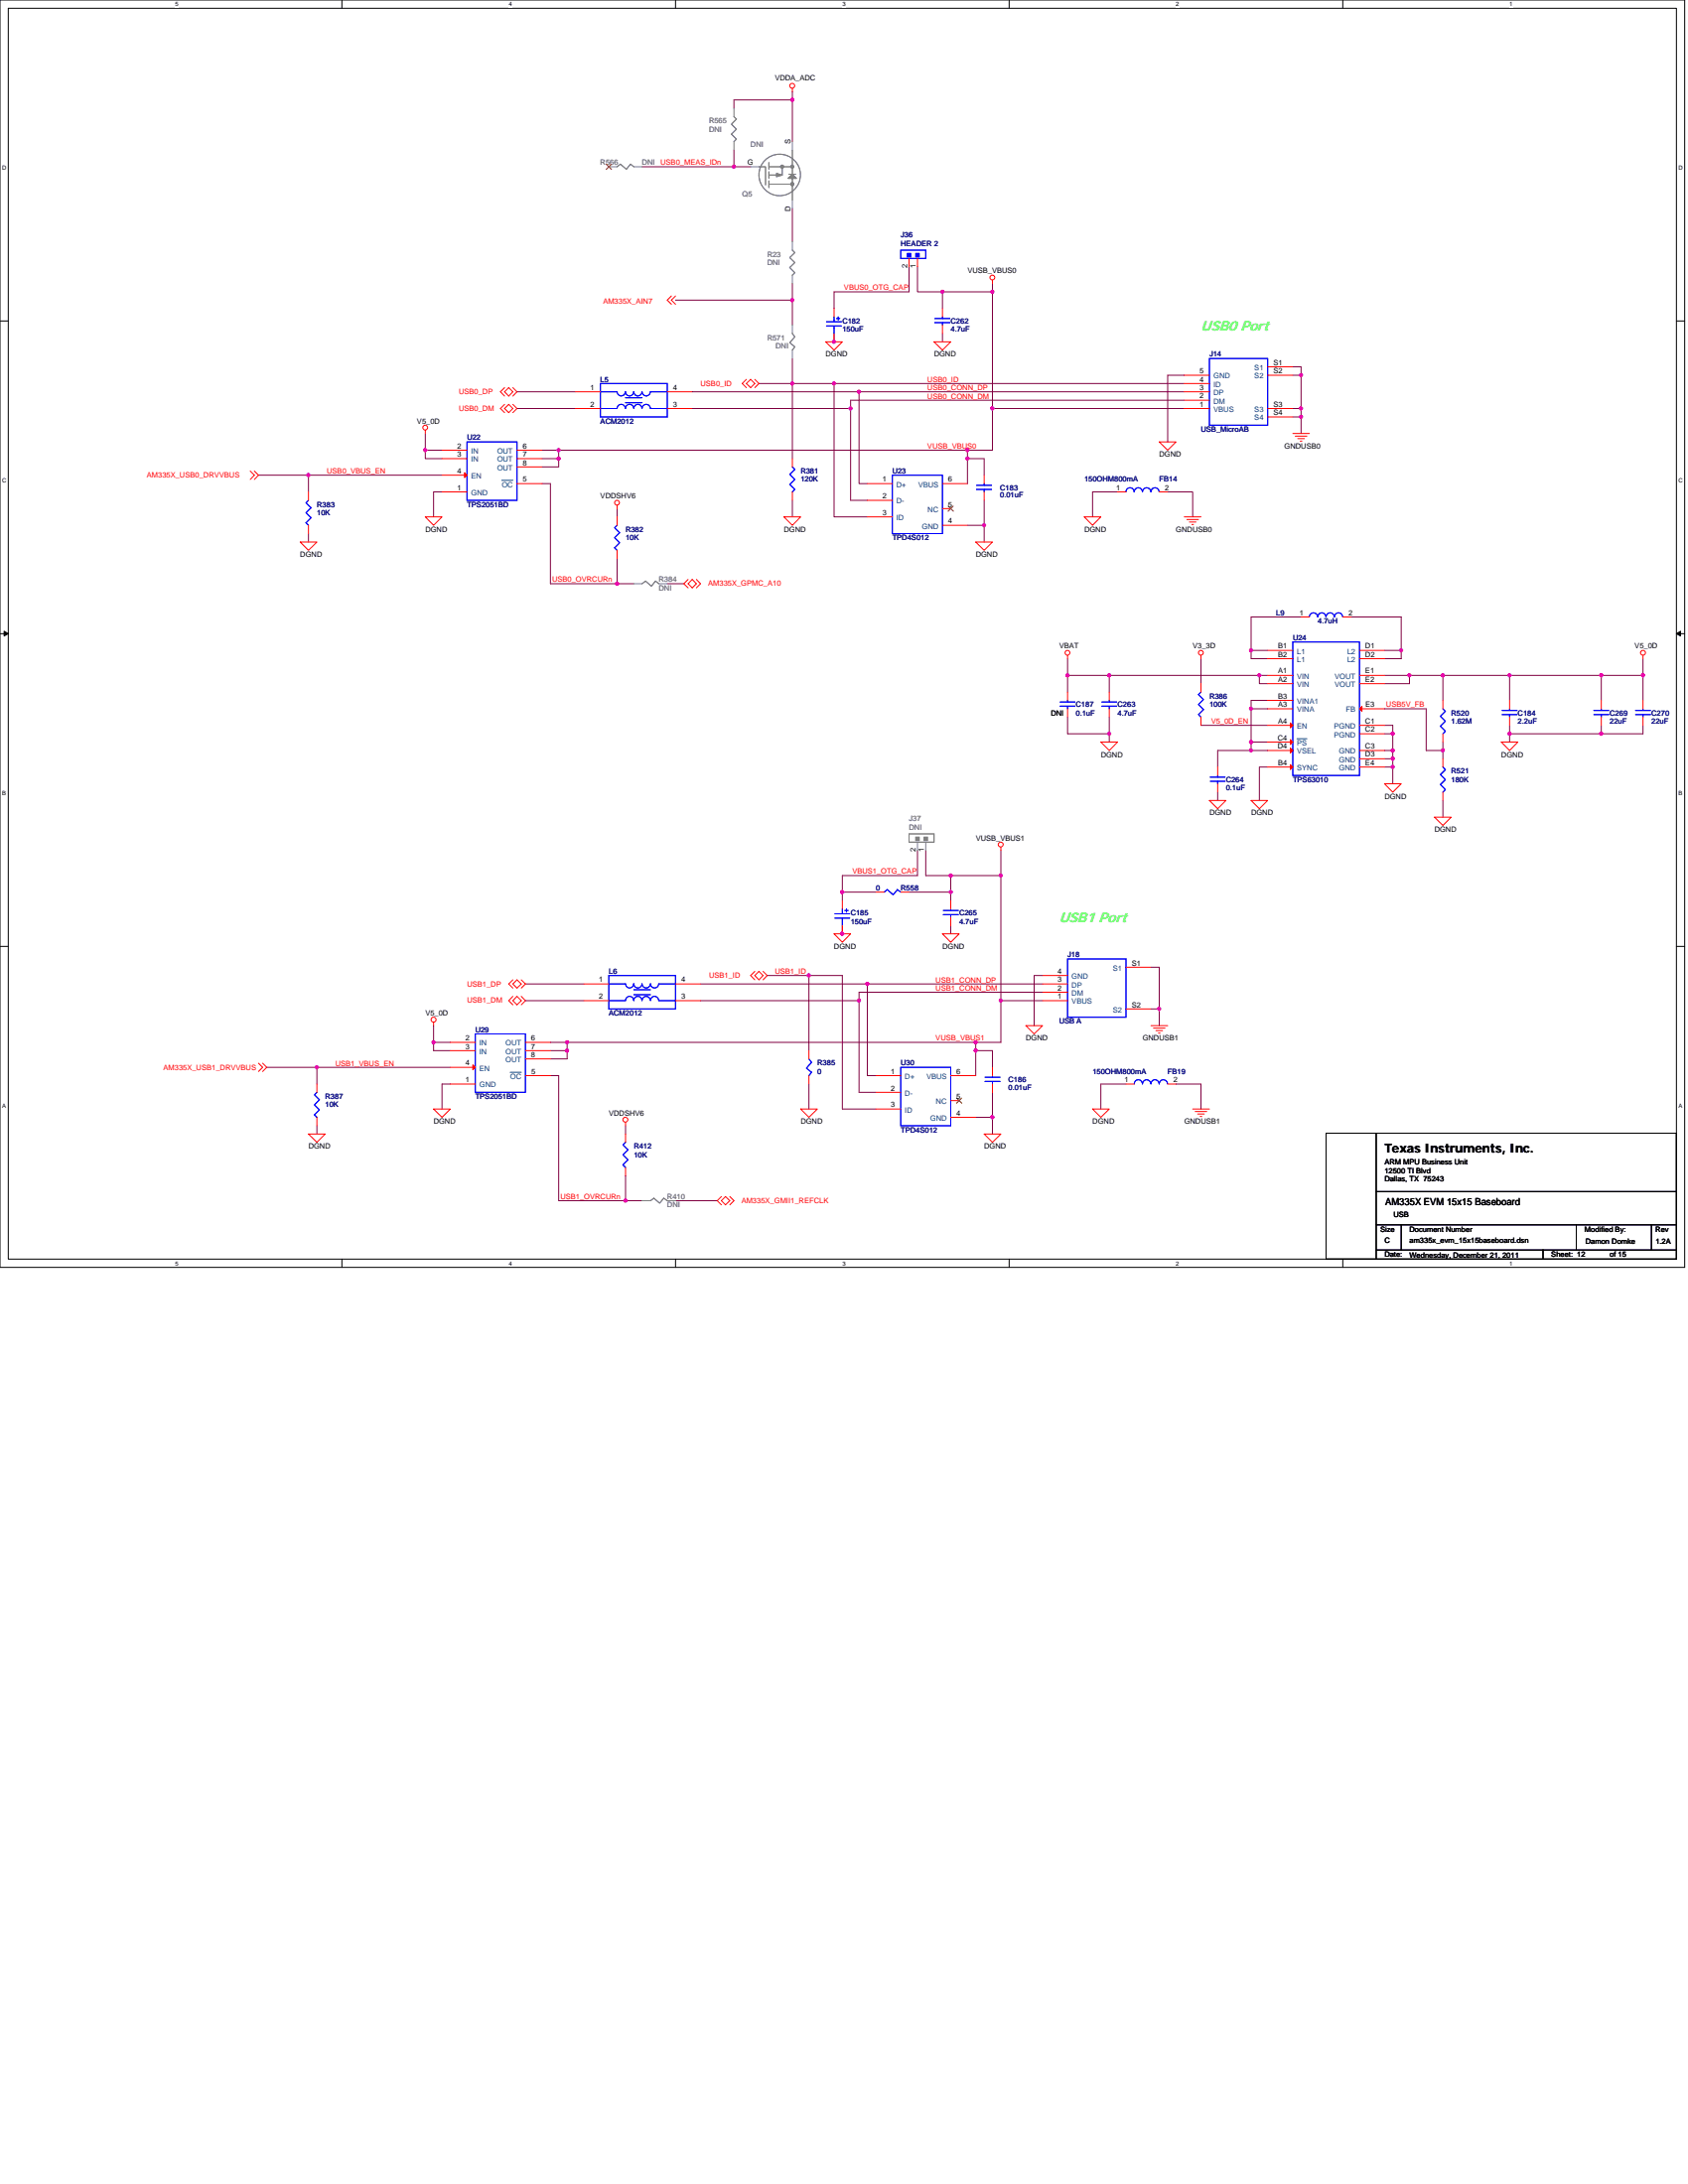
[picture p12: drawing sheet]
<svg xmlns="http://www.w3.org/2000/svg" width="216mm" height="279mm" viewBox="0 0 216 279" stroke-linecap="round" stroke-linejoin="round" font-family="sans-serif">
<path d="M0 0h215.5v162.1h-215.5zM1.1 1.1h213.3v160h-213.3z" fill="none" stroke="#000" stroke-width=".13"/>
<g fill="#fff">
<path d="M22.4 .1h.4v.9h-.4z"/>
<path d="M22.4 161.2h.4v.8h-.4z"/>
</g>
<path d="M43.7 0v1.1M43.7 161.1v1" fill="none" stroke="#000" stroke-width=".13"/>
<g fill="#fff">
<path d="M65.1 .1h.4v.9h-.4z"/>
<path d="M65.1 161.2h.4v.8h-.4z"/>
</g>
<path d="M86.4 0v1.1M86.4 161.1v1" fill="none" stroke="#000" stroke-width=".13"/>
<g fill="#fff">
<path d="M107.7 .1h.4v.9h-.4z"/>
<path d="M107.7 161.2h.4v.8h-.4z"/>
</g>
<path d="M129.1 0v1.1M129.1 161.1v1" fill="none" stroke="#000" stroke-width=".13"/>
<g fill="#fff">
<path d="M150.4 .1h.4v.9h-.4z"/>
<path d="M150.4 161.2h.4v.8h-.4z"/>
</g>
<path d="M171.7 0v1.1M171.7 161.1v1" fill="none" stroke="#000" stroke-width=".13"/>
<g fill="#fff">
<path d="M193.1 .1h.4v.9h-.4z"/>
<path d="M193.1 161.2h.4v.8h-.4z"/>
<path d="M.3 21.1h.5v.8h-.5z"/>
<path d="M214.7 21.1h.5v.8h-.5z"/>
<path d="M.3 61.1h.5v.8h-.5z"/>
<path d="M214.7 61.1h.5v.8h-.5z"/>
</g>
<path d="M0 41.1h1.1M214.4 41.1h1.1" fill="none" stroke="#000" stroke-width=".13"/>
<g fill="#fff">
<path d="M.3 101.1h.5v.8h-.5z"/>
<path d="M214.7 101.1h.5v.8h-.5z"/>
</g>
<path d="M0 81.1h1.1M214.4 81.1h1.1" fill="none" stroke="#000" stroke-width=".13"/>
<path d="M.5 80.8l.6 .3-.6 .3zM214.4 81.1l.5-.3v.6z" fill="#000" stroke="#000" stroke-width=".13"/>
<g fill="#fff">
<path d="M.3 141.1h.5v.8h-.5z"/>
<path d="M214.7 141.1h.5v.8h-.5z"/>
</g>
<path d="M0 121.1h1.1M214.4 121.1h1.1M169.6 145h44.8v16.1h-44.8zM176 145v16M176 156.7h38.4M176 159.9h38.4M176 152.4h38.4M179.2 156.7v3.2M197.4 159.9v1.1M201.6 156.7v3.2M211.2 156.7v3.2" fill="none" stroke="#000" stroke-width=".13"/>
<g fill="none" stroke="#800040" stroke-width=".13">
<path d="M93.9 19.2v2.1M101.3 12.8v5.3M101.3 12.8h-7.4v1.1M101.3 11.7v1.1M82.1 21.3h11.8M86.4 38.4h14.9M93.9 21.3h2.1M101.3 36.3v2.1M101.3 26.7v4.2M101.3 38.4v3.2M116.3 34.1v3.2h-9.6v2.2M117.3 34.1v3.2h3.2v2.2"/>
<path d="M120.5 37.3h6.4M126.9 37.3v15h24.6M126.9 36.3v1M54.4 57.6h2.1M54.4 57.6v1.1h2.1M54.4 55.5v2.1M66.1 50.1h7.5M66.1 52.3h7.5M69.3 58.7h2.2M69.3 57.6h2.2M71.5 58.7v1h-2.2M71.5 57.6v1.1"/>
<path d="M71.5 57.6h52.2v1.1M88.5 50.1h21.4v11.8h1M88.5 52.3h20.3v11.7h2.1M97.1 49.1h4.2M101.3 45.9v3.2M101.3 49.1h5.4M101.3 49.1v9.6M106.7 49.1h44.8M106.7 49.1v17h4.2M106.7 42.7v1M109.9 50.1h41.6M120.5 42.7v1"/>
<path d="M123.7 58.7h2.2v2.1M123.7 58.7v3.2M126.9 52.3v5.3h-3.2M151.5 48h-2.1v8.5M151.5 51.2h-42.7v1.1M165.4 53.3h1v2.2M165.4 52.3h1M165.4 48h1v4.3M165.4 46.9h1v1.1M166.4 52.3v1M33.1 60.8h6.4v2.1M39.5 60.8h17"/>
<path d="M39.5 68.3v1M56.5 62.9h-1v3.2M69.3 61.9h1.1v12.8h8.5M78.9 71.5v3.2h2.2M78.9 65.1v1M85.3 74.7h2.2M101.3 64v2.1M123.7 67.2h2.2M125.9 67.2v2.1M125.9 64v3.2M142.9 62.9h-3.2v3.2M149.4 62.9h3.1v3.2"/>
<path d="M166.4 78.9h-6.4v4.3M172.8 78.9h6.4v4.3M136.5 86.4h5.4M136.5 91.7v2.2h5.4M136.5 86.4v2.1M136.5 84.3v2.1M141.9 86.4v2.1M141.9 93.9v1M141.9 91.7v2.2M141.9 86.4h19.2M153.6 92.8h8.5M153.6 84.3v3.2"/>
<path d="M160 94.9v1.1h2.1M160 83.2v1.1h2.1M160 83.2h2.1M160 90.7v4.2h2.1M160 96h-4.3v2.1M161.1 86.4h1M161.1 86.4v1.1h1M162.1 89.6h-2.1v1.1h2.1M162.1 98.1h-1v4.3M177.1 86.4h3.2v1.1h-3.2M177.1 83.2h2.1M177.1 98.1h1"/>
<path d="M177.1 92.8h1v1.1M177.1 93.9h1v2.1M177.1 90.7h5.3v5.3h2.2M177.1 96h1M177.1 97.1h1M178.1 98.1v2.2M178.1 97.1v1M178.1 96v1.1M179.2 83.2v1.1h-2.1M180.3 86.4h4.3M184.6 86.4h8.5v3.2M184.6 86.4v3.2"/>
<path d="M184.6 96v1.1M184.6 94.9v1.1M193.1 93.9h11.7M193.1 86.4h11.7M193.1 93.9v1M193.1 92.8v1.1M204.8 86.4h5.3M204.8 92.8v1.1M204.8 86.4v3.2M210.1 92.8v1.1h-5.3M210.1 86.4v3.2M210.1 84.3v2.1"/>
<path d="M107.7 114.1v1.1M107.7 118.4v1.1M107.7 114.1h4.3M117.3 108.8v3.2h-9.6v2.1M118.4 108.8v3.2h3.2M121.6 112v2.1h-5.3M121.6 112h6.4M121.6 118.4v1.1M121.6 114.1v1.1M128 112v16M128 108.8v3.2M155.7 101.3v1.1"/>
<path d="M184.6 102.4v2.1M34.1 136.5h6.4M40.5 136.5v2.2M40.5 136.5h17.1M55.5 133.3h2.1M55.5 131.2v2.1M55.5 133.3v1.1h2.1M57.6 138.7h-1.1v3.2M67.2 125.9h7.5M67.2 128h7.5M70.4 134.4h2.1M70.4 133.3h2.1"/>
<path d="M70.4 137.6h1.1v16h8.5M72.5 134.4v1.1h-2.1M72.5 133.3v1.1M72.5 133.3h52.3M89.6 128h20.3M89.6 125.9h21.3M98.1 124.8h5.4M103.5 124.8h4.2v17.1h4.3M103.5 138.7v3.2M103.5 124.8v9.6M109.9 128v11.7h2.1M110.9 125.9v11.7h1.1"/>
<path d="M110.9 125.9h22.4M124.8 134.4h2.1v2.1M124.8 134.4v3.2M124.8 133.3v1.1M126.9 139.7v3.2M128 128v5.3h-3.2M128 128h5.3M133.3 126.9h-23.4v1.1M133.4 124.8h-1.1v6.4M144 138.7h-3.2v3.2M147.2 129.1h1.1M147.2 123.7h1.1v5.4"/>
<path d="M148.3 129.1v2.1M150.4 138.7h3.2v3.2M40.5 144v1.1M80 153.6h2.1M80 150.4v3.2M80 144v1.1M86.4 153.6h5.3M124.8 142.9h2.1M126.9 142.9v2.2"/>
</g>
<g fill="#f0f" stroke="#f0f" stroke-width=".13">
<circle cx="109.9" cy="50.1" r=".2"/>
<circle cx="106.7" cy="49.1" r=".2"/>
<circle cx="125.9" cy="67.2" r=".2"/>
<circle cx="108.8" cy="52.2" r=".2"/>
<circle cx="123.7" cy="58.7" r=".2"/>
<circle cx="123.7" cy="57.6" r=".2"/>
<circle cx="71.4" cy="57.6" r=".2"/>
<circle cx="71.4" cy="58.7" r=".2"/>
<circle cx="54.4" cy="57.6" r=".2"/>
<circle cx="193.1" cy="93.9" r=".2"/>
<circle cx="204.8" cy="86.4" r=".2"/>
<circle cx="136.5" cy="86.4" r=".2"/>
<circle cx="210.1" cy="86.4" r=".2"/>
<circle cx="141.9" cy="93.9" r=".2"/>
<circle cx="204.8" cy="93.9" r=".2"/>
<circle cx="141.9" cy="86.4" r=".2"/>
<circle cx="178.1" cy="98.1" r=".2"/>
<circle cx="178.1" cy="96" r=".2"/>
<circle cx="161.1" cy="86.4" r=".2"/>
<circle cx="193.1" cy="86.4" r=".2"/>
<circle cx="178.1" cy="97.1" r=".2"/>
<circle cx="184.5" cy="86.4" r=".2"/>
<circle cx="39.4" cy="60.8" r=".2"/>
<circle cx="101.3" cy="49.1" r=".2"/>
<circle cx="166.4" cy="53.3" r=".2"/>
<circle cx="166.4" cy="52.2" r=".2"/>
<circle cx="166.4" cy="48" r=".2"/>
<circle cx="126.9" cy="52.2" r=".2"/>
<circle cx="78.9" cy="74.7" r=".2"/>
<circle cx="120.5" cy="37.3" r=".2"/>
<circle cx="106.7" cy="43.7" r=".2"/>
<circle cx="180.3" cy="86.4" r=".2"/>
<circle cx="178.1" cy="93.9" r=".2"/>
<circle cx="160" cy="83.2" r=".2"/>
<circle cx="179.2" cy="83.2" r=".2"/>
<circle cx="160" cy="96" r=".2"/>
<circle cx="160" cy="94.9" r=".2"/>
<circle cx="160" cy="90.7" r=".2"/>
<circle cx="184.5" cy="96" r=".2"/>
<circle cx="103.5" cy="124.8" r=".2"/>
<circle cx="80" cy="153.6" r=".2"/>
<circle cx="128" cy="112" r=".2"/>
<circle cx="40.5" cy="136.5" r=".2"/>
<circle cx="121.6" cy="114.1" r=".2"/>
<circle cx="107.7" cy="119.5" r=".2"/>
<circle cx="110.9" cy="125.9" r=".2"/>
<circle cx="126.9" cy="142.9" r=".2"/>
<circle cx="109.9" cy="128" r=".2"/>
<circle cx="124.8" cy="134.4" r=".2"/>
<circle cx="124.8" cy="133.3" r=".2"/>
<circle cx="72.5" cy="133.3" r=".2"/>
<circle cx="128" cy="128" r=".2"/>
<circle cx="72.5" cy="134.4" r=".2"/>
<circle cx="55.4" cy="133.3" r=".2"/>
<circle cx="148.3" cy="129.1" r=".2"/>
<circle cx="107.7" cy="114.1" r=".2"/>
<circle cx="121.6" cy="112" r=".2"/>
<circle cx="126.9" cy="37.3" r=".2"/>
<circle cx="101.3" cy="12.8" r=".2"/>
<circle cx="93.9" cy="21.3" r=".2"/>
<circle cx="101.3" cy="38.4" r=".2"/>
</g>
<g fill="none" stroke="#f00" stroke-width=".13">
<path d="M101.3 11.3v.4M85.9 37.9l-.6 .5 .6 .5M86.4 37.9l-.5 .5 .5 .5M106.7 39.5v1M116.3 33.1v1M117.3 33.1v1M120.5 39.5v1M126.9 35.8v.5M54.4 55v.5M56.5 57.6h3.2M56.5 58.7h3.2M64.5 49.6l-.5 .5 .5 .6"/>
<path d="M64.5 51.7l-.5 .6 .5 .5M65.1 49.6l.5 .5-.5 .6-.6-.6zM65.1 51.7l.5 .6-.5 .5-.6-.5zM65.6 49.6l.5 .5-.5 .6M65.6 51.7l.5 .6-.5 .5M66.1 57.6h3.2M66.1 58.7h3.2M66.1 59.7h3.2M73.6 50.1h3.2M73.6 52.3h3.2M85.3 52.3h3.2M85.3 50.1h3.2"/>
<path d="M95.5 48.5l-.6 .6 .6 .5M95.5 49.1l.5-.6 .5 .6-.5 .5zM96.5 48.5l.6 .6-.6 .5M101.3 58.7v1M105.6 43.7h2.1l-1 1.1zM106.7 42.7v1M119.5 43.7h2.1l-1.1 1.1zM120.5 41.6v1.1M148.3 56.5h2.1l-1 1.1zM151.5 52.3h3.2M151.5 51.2h3.2M151.5 50.1h3.2"/>
<path d="M151.5 49.1h3.2M151.5 48h3.2M162.1 46.9h3.3M162.1 48h3.3M162.1 52.3h3.3M162.1 53.3h3.3M165.4 55.5h2.1M165.7 55.8h1.5M166 56.1h.8M166.3 56.4h.2M32 60.3l.5 .5-.5 .5M32.5 60.3l.6 .5-.6 .5"/>
<path d="M38.4 69.3h2.1l-1 1.1zM39.5 67.2v1.1M39.5 62.9v1.1M54.4 66.1h2.1l-1 1.1zM56.5 62.9h3.2M56.5 60.8h3.2M66.1 61.9h3.2M78.9 64.6v.5M78.9 70.4v1.1M78.9 66.1v1.1M88 74.1l-.5 .6 .5 .5M88.5 74.1l.6 .6-.6 .5-.5-.5z"/>
<path d="M89.1 74.1l.5 .6-.5 .5M100.3 66.1h2.1l-1.1 1.1zM101.3 62.9v1.1M110.9 61.9h3.2M110.9 64h3.2M110.9 66.1h3.2M120.5 61.9h3.2M120.5 67.2h3.2M120.5 65.1h1.1M124.8 69.3h2.1l-1 1.1zM125.9 60.8v1.1M125.9 62.9v1.1"/>
<path d="M138.7 66.1h2.1l-1.1 1.1zM142.9 62.9h1.1M148.3 62.9h1.1M151.5 66.1h2.1M151.8 66.5h1.5M152.1 66.8h.9M152.4 67.1h.3M166.4 78.9h1.1M171.7 78.9h1.1M136.5 83.8v.5M136.5 88.5v1.1M136.5 90.7v1"/>
<path d="M140.8 94.9h2.1l-1 1.1zM141.9 88.5v1.1M141.9 90.7v1M153.6 83.8v.5M153.6 87.5v1M153.6 91.7v1.1M155.7 98.1v1.1M162.1 92.8h3.3M162.1 83.2h3.3M162.1 96h3.3M162.1 94.9h3.3M162.1 98.1h3.3"/>
<path d="M162.1 84.3h3.3M162.1 86.4h3.3M162.1 87.5h3.3M162.1 90.7h3.3M162.1 89.6h3.3M173.9 86.4h3.2M173.9 90.7h3.2M173.9 83.2h3.2M173.9 96h3.2M173.9 93.9h3.2M173.9 92.8h3.2M173.9 84.3h3.2"/>
<path d="M173.9 97.1h3.2M173.9 98.1h3.2M173.9 87.5h3.2M184.6 89.6v1.1M184.6 93.9v1M184.6 97.1v1M192 94.9h2.1l-1 1.1zM193.1 89.6v1.1M193.1 91.7v1.1M204.8 89.6v1.1M204.8 91.7v1.1M210.1 83.8v.5"/>
<path d="M210.1 89.6v1.1M210.1 91.7v1.1M106.7 119.5h2.1l-1.1 1zM107.7 115.2v1.1M107.7 118.4v1.1M112 114.1h1.1M115.2 114.1h1.1M120.5 119.5h2.2l-1.1 1zM121.6 115.2v1.1M121.6 117.3v1.1M128 108.4v.4M154.7 102.4h2.1l-1.1 1.1z"/>
<path d="M155.7 100.3v1M160 102.4h2.1l-1 1.1zM177.1 100.3h2.1l-1.1 1zM183.5 104.5h2.1l-1 1.1zM184.6 101.3v1.1M33.1 136l.5 .5-.5 .6M33.6 136l.5 .5-.5 .6M40.5 138.7v1M55.5 130.8v.4M57.6 133.3h3.2M57.6 134.4h3.2M57.6 138.7h3.2"/>
<path d="M57.6 136.5h3.2M65.6 127.5l-.5 .5 .5 .5M65.6 125.3l-.5 .6 .5 .5M66.1 127.5l.6 .5-.6 .5-.5-.5zM66.1 125.3l.6 .6-.6 .5-.5-.5zM66.7 127.5l.5 .5-.5 .5M66.7 125.3l.5 .6-.5 .5M67.2 133.3h3.2M67.2 134.4h3.2M67.2 135.5h3.2M67.2 137.6h3.2M74.7 125.9h3.2"/>
<path d="M74.7 128h3.2M86.4 128h3.2M86.4 125.9h3.2M96.5 124.3l-.5 .5 .5 .5M97.1 124.3l.5 .5-.5 .5-.6-.5zM97.6 124.3l.5 .5-.5 .5M103.5 134.4v1.1M103.5 137.6v1.1M112 137.6h3.2M112 139.7h3.2M121.6 137.6h3.2M126.9 136.5v1.1"/>
<path d="M126.9 138.7v1M131.2 131.2h2.2l-1.1 1.1zM133.3 128h3.2M133.3 126.9h3.2M133.3 125.9h3.2M133.3 124.8h3.2M144 138.7h1.1M144 123.7h3.2M144 129.1h3.2M147.2 131.2h2.2M147.5 131.5h1.5M147.8 131.8h.9"/>
<path d="M148.2 132.2h.2M149.4 138.7h1M39.5 145.1h2.1l-1.1 1zM40.5 142.9v1.1M55.5 141.9h2.1l-1.1 1zM80 143.6v.4M80 149.4v1M80 145.1v1M92.3 153.1l-.6 .5 .6 .5M92.8 153.1l.5 .5-.5 .5-.5-.5zM93.3 153.1l.6 .5-.6 .5M102.4 141.9h2.1l-1 1z"/>
<path d="M112 141.9h3.2M121.6 142.9h3.2M121.6 140.8h1.1M125.9 145.1h2.1l-1.1 1zM139.7 141.9h2.2l-1.1 1zM152.5 141.9h2.2M152.9 142.2h1.4M153.2 142.5h.8M153.5 142.8h.2"/>
<circle cx="101.3" cy="11" r=".31"/>
<circle cx="126.9" cy="35.5" r=".31"/>
<circle cx="54.4" cy="54.7" r=".31"/>
<circle cx="78.9" cy="64.3" r=".31"/>
<circle cx="136.5" cy="83.5" r=".31"/>
<circle cx="153.6" cy="83.5" r=".31"/>
<circle cx="210.1" cy="83.5" r=".31"/>
<circle cx="128" cy="108" r=".31"/>
<circle cx="55.5" cy="130.4" r=".32"/>
<circle cx="80" cy="143.2" r=".31"/>
</g>
<g fill="none" stroke="#00f" stroke-width=".13">
<path d="M115.2 32h3.2v1.1h-3.2zM59.7 56.5h6.4v7.5h-6.4zM76.8 49.1h8.5v4.2h-8.5zM76.8 50.1h2.1M76.8 52.3h2.1M78.9 50.1a.53 .53 0 0 0 .6 .6 .53 .53 0 0 0 .5-.6M78.9 52.2a.53 .53 0 0 1 .6-.5 .53 .53 0 0 1 .5 .5M80 50.9h2.1M80 51.5h2.1M80 50.1a.53 .53 0 0 0 .5 .6 .53 .53 0 0 0 .6-.6 .52 .52 0 0 0 .5 .6 .52 .52 0 0 0 .5-.6M80 52.2a.53 .53 0 0 1 .5-.5 .53 .53 0 0 1 .6 .5 .52 .52 0 0 1 .5-.5 .52 .52 0 0 1 .5 .5M82.1 50.1a.53 .53 0 0 0 .6 .6 .53 .53 0 0 0 .5-.6"/>
<path d="M82.1 52.2a.53 .53 0 0 1 .6-.5 .53 .53 0 0 1 .5 .5M83.2 50.1h2.1M83.2 52.3h2.1M101.3 59.7l.4 .3-.7 .7 .7 .6-.7 .7 .7 .6-.4 .3M105.7 41.7h1.9M105.7 41.2h1.9M106.7 40.5v.7M106.7 41.7v1M107 40.7h.4M107.2 40.5v.5M119.6 41.3h1.9M119.6 40.7h1.9"/>
<path d="M120.5 40.5v.2M120.5 41.3v.3M154.7 45.9h7.4v8.5h-7.4zM39.5 64l-.4 .3 .7 .7-.7 .6 .7 .6-.7 .7 .4 .3M78.9 67.2l-.3 .3 .6 .7-.6 .6 .6 .6-.6 .7 .3 .3M114.1 60.8h6.4v7.5h-6.4zM124.9 62.6h1.9M124.9 62.1h1.9M125.9 61.9v.2M125.9 62.6v.3M144 62.9a.52 .52 0 0 1 .5-.5 .52 .52 0 0 1 .6 .5 .53 .53 0 0 1 .5-.5 .53 .53 0 0 1 .5 .5M146.1 62.9a.53 .53 0 0 1 .6-.5 .53 .53 0 0 1 .5 .5"/>
<path d="M147.2 62.9a.52 .52 0 0 1 .5-.5 .52 .52 0 0 1 .6 .5M167.5 78.9a.53 .53 0 0 1 .5-.5 .53 .53 0 0 1 .5 .5M168.6 78.9a.52 .52 0 0 1 .5-.5 .52 .52 0 0 1 .5 .5M169.6 78.9a.53 .53 0 0 1 .5-.5 .53 .53 0 0 1 .6 .5M170.7 78.9a.52 .52 0 0 1 .5-.5 .52 .52 0 0 1 .5 .5M135.6 90.3h1.9M135.6 89.8h1.9M136.5 89.6v.2M136.5 90.3v.4M140.9 90.3h1.9M140.9 89.8h1.9M141.9 89.6v.2"/>
<path d="M141.9 90.3v.4M153.6 88.5l-.3 .4 .6 .6-.6 .6 .6 .7-.6 .6 .3 .3M154.8 99.9h1.9M154.8 99.4h1.9M155.7 99.2v.2M155.7 99.9v.4M165.4 82.1h8.5v17.1h-8.5zM184.6 90.7l.3 .3-.7 .6 .7 .7-.7 .6 .7 .7-.3 .3M184.6 98.1l.3 .4-.7 .6 .7 .6-.7 .7 .7 .6-.3 .3M192.1 91.4h1.9M192.1 90.9h1.9M193.1 90.7v.2"/>
<path d="M193.1 91.4v.3M203.9 91.4h1.9M203.9 90.9h1.9M204.8 90.7v.2M204.8 91.4v.3M209.2 91.4h1.9M209.2 90.9h1.9M210.1 90.7v.2M210.1 91.4v.3M106.8 117.5h1.9M106.8 116.9h1.9M107.7 116.3v.6"/>
<path d="M107.7 117.5v.9M108.1 116.5h.4M108.3 116.3v.4M113.1 114.1l.4-.3 .7 .7 .6-.7 .4 .3M120.6 117h2M120.6 116.5h2M121.6 116.3v.2M121.6 117v.3M40.5 139.7l-.3 .4 .7 .6-.7 .7 .7 .6-.7 .6 .3 .3M60.8 132.3h6.4v7.4h-6.4zM77.9 124.8h8.5v4.3h-8.5zM77.9 125.9h2.1"/>
<path d="M77.9 128h2.1M80 125.9a.53 .53 0 0 0 .5 .5 .53 .53 0 0 0 .6-.5 .52 .52 0 0 0 .5 .5 .52 .52 0 0 0 .5-.5M80 128a.53 .53 0 0 1 .5-.5 .53 .53 0 0 1 .6 .5 .52 .52 0 0 1 .5-.5 .52 .52 0 0 1 .5 .5M81.1 126.6h2.1M81.1 127.3h2.1M82.1 125.9a.53 .53 0 0 0 .6 .5 .53 .53 0 0 0 .5-.5M82.1 128a.53 .53 0 0 1 .6-.5 .53 .53 0 0 1 .5 .5M83.2 125.9a.52 .52 0 0 0 .5 .5 .52 .52 0 0 0 .5-.5M83.2 128a.52 .52 0 0 1 .5-.5 .52 .52 0 0 1 .5 .5M84.3 128h2.1M84.3 125.9h2.1M103.5 135.5l.3 .4-.7 .8 .7 .5-.3 .4"/>
<path d="M115.2 136.5h6.4v7.5h-6.4zM126 138.3h1.9M126 137.8h1.9M126.9 137.6v.2M126.9 138.3v.4M136.5 122.7h7.5v7.4h-7.5zM145.1 138.7a.52 .52 0 0 1 .5-.6 .52 .52 0 0 1 .5 .6M146.1 138.7a.53 .53 0 0 1 .6-.6 .53 .53 0 0 1 .5 .6M147.2 138.7a.52 .52 0 0 1 .5-.6 .52 .52 0 0 1 .6 .6M148.3 138.7a.53 .53 0 0 1 .5-.6 .53 .53 0 0 1 .5 .6M80 146.1l-.3 .4 .6 .6-.6 .6 .6 .7-.6 .6 .3 .4"/>
</g>
<g fill="none" stroke="#808080" stroke-width=".13">
<path d="M93.9 13.9v1l.3 .3-.6 .7 .6 .6-.6 .7 .6 .6-.3 .3v1.1M101.3 18.1v4.8M77.9 21.3h1l.5-.3 .7 .7 .5-.7 .5 .3h1M96 21.3h1.9v2.4M98.3 20.8v.9M98.3 22v.8M98.3 23.1v.9M98.3 21.3h3M98.3 22.4h1.1M100.1 21.3v1.1M100.9 22.3h.9M101.3 22.6v1h-3"/>
<path d="M101.3 23.6v3.1M101.3 30.9v1.1l.4 .3-.7 .7 .7 .6-.7 .6 .7 .7-.4 .3v1.1M101.3 41.6v1.1l.4 .4-.7 .7 .7 .6-.4 .4v1.1M81.1 74.7h1l.5-.4 .7 .7 .5-.7 .5 .4h1M116.3 106.7h3.2v1h-3.2zM117.3 107.7v1.1M118.4 107.7v1.1M82.1 153.6h1.1l.4-.3 .8 .6 .5-.6 .4 .3h1.1"/>
<circle cx="99.7" cy="22.4" r="2.66"/>
</g>
<g fill="#f00" stroke="#f00" stroke-width=".13">
<path d="M60.5 136.2l.3 .3-.3 .4z"/>
<path d="M59.4 60.5l.3 .3-.3 .3z"/>
<path d="M165 92.5l.4 .3-.4 .3z"/>
<path d="M173.9 90.7l.3-.3v.6z"/>
<path d="M165 95.7l.4 .3-.4 .3z"/>
<path d="M165 94.6l.4 .3-.4 .3z"/>
<path d="M165 97.8l.4 .3-.4 .3z"/>
</g>
<path d="M64.2 61.4h1.4M165.9 94.5h1.3M65.3 137.2h1.4" fill="none" stroke="#004080" stroke-width=".13"/>
<path d="M77.6 21l.6 .7M78.2 21l-.7 .7M121.3 64.7l.6 .7M121.9 64.7l-.6 .7M122.4 140.5l.6 .6M123 140.5l-.7 .6" fill="none" stroke="#804000" stroke-width=".13"/>
<g fill="#808080" stroke="#808080" stroke-width=".13">
<path d="M118.2 107.1h.4v.4h-.4z" fill-rule="evenodd"/>
<path d="M117.1 107.1h.5v.4h-.5z" fill-rule="evenodd"/>
<path d="M118.2 107.1h.4v.4h-.4z" fill-rule="evenodd"/>
<path d="M117.1 107.1h.5v.4h-.5z" fill-rule="evenodd"/>
<path d="M100.8 22.8l.5-.5 .6 .5z" fill-rule="evenodd"/>
<path d="M99.3 22.2l.8 .2-.8 .2z" fill-rule="evenodd"/>
<path d="M101.2 23.4h.3v.2v.1l-.2 .1-.1-.1z" fill-rule="evenodd"/>
<path d="M100.8 22.8l.5-.5 .6 .5z" fill-rule="evenodd"/>
<path d="M99.3 22.2l.8 .2-.8 .2z" fill-rule="evenodd"/>
<path d="M101.2 23.4h.3v.2v.1l-.2 .1-.1-.1z" fill-rule="evenodd"/>
<circle cx="100" cy="21.3" r=".2"/>
<circle cx="101.3" cy="21.3" r=".2"/>
</g>
<g fill="#00f" stroke="#00f" stroke-width=".13">
<path d="M117.1 32.4h.5v.5h-.5z" fill-rule="evenodd"/>
<path d="M116.1 32.4h.4v.5h-.4z" fill-rule="evenodd"/>
<path d="M117.1 32.4h.5v.5h-.5z" fill-rule="evenodd"/>
<path d="M116.1 32.4h.4v.5h-.4z" fill-rule="evenodd"/>
</g>
<g font-size="1.8" fill="#0f0">
<text x="153.6" y="42.2">USB0 Port</text>
<text x="135.5" y="118">USB1 Port</text>
</g>
<text font-size="1.6" x="177.1" y="147.4">Texas Instruments, Inc.</text>
<text font-size="1.3" x="177.2" y="154.1">AM335X EVM 15x15 Baseboard</text>
<g font-size="1">
<text x="99.1" y="10.2">VDDA_ADC</text>
<text x="95.6" y="21.1">G</text>
<text x="101.1" y="18.5" transform="rotate(-90 101.1 18.5)">S</text>
<text x="101.1" y="27" transform="rotate(-90 101.1 27)">D</text>
<text x="116" y="34.3" transform="rotate(-90 116 34.3)">2</text>
<text x="117.1" y="34.3" transform="rotate(-90 117.1 34.3)">1</text>
<text x="123.7" y="35">VUSB_VBUS0</text>
<text x="105.6" y="45.6">DGND</text>
<text x="119.5" y="45.6">DGND</text>
<text x="153.4" y="47.8">5</text>
<text x="162.9" y="46.7">S1</text>
<text x="162.9" y="47.8">S2</text>
<text x="75.5" y="49.9">1</text>
<text x="75.5" y="52">2</text>
<text x="86.1" y="52">3</text>
<text x="86.1" y="49.9">4</text>
<text x="153.4" y="52">1</text>
<text x="153.4" y="51">2</text>
<text x="153.4" y="49.9">3</text>
<text x="153.4" y="48.8">4</text>
<text x="162.9" y="52">S3</text>
<text x="162.9" y="53.1">S4</text>
<text x="53.3" y="54.2">V5_0D</text>
<text x="58.5" y="57.4">2</text>
<text x="58.5" y="58.4">3</text>
<text x="66.9" y="57.4">6</text>
<text x="66.9" y="58.4">7</text>
<text x="66.9" y="59.5">8</text>
<text x="148.3" y="58.4">DGND</text>
<text x="164.3" y="57.4">GNDUSB0</text>
<text x="58.5" y="62.7">1</text>
<text x="58.5" y="60.6">4</text>
<text x="66.9" y="61.6">5</text>
<text x="76.8" y="63.8">VDDSHV6</text>
<text x="112.9" y="61.6">1</text>
<text x="112.9" y="63.8">2</text>
<text x="112.9" y="65.9">3</text>
<text x="121.3" y="61.6">6</text>
<text x="121.3" y="64.8">5</text>
<text x="142.7" y="62.7">1</text>
<text x="149" y="62.7">2</text>
<text x="38.4" y="71.2">DGND</text>
<text x="54.4" y="68.1">DGND</text>
<text x="100.3" y="68.1">DGND</text>
<text x="121.3" y="67">4</text>
<text x="124.8" y="71.2">DGND</text>
<text x="138.7" y="68.1">DGND</text>
<text x="150.4" y="68.1">GNDUSB0</text>
<text x="135.5" y="83">VBAT</text>
<text x="152.5" y="83">V3_3D</text>
<text x="163.4" y="83">B1</text>
<text x="166.2" y="78.7">1</text>
<text x="172.5" y="78.7">2</text>
<text x="174.6" y="83">D1</text>
<text x="209.1" y="83">V5_0D</text>
<text x="163.4" y="84">B2</text>
<text x="163.4" y="86.2">A1</text>
<text x="163.4" y="87.2">A2</text>
<text x="163.4" y="89.4">B3</text>
<text x="174.6" y="86.2">E1</text>
<text x="174.6" y="87.2">E2</text>
<text x="174.6" y="84">D2</text>
<text x="134.4" y="91.5">DNI</text>
<text x="163.4" y="95.8">D4</text>
<text x="163.4" y="94.7">C4</text>
<text x="163.4" y="92.6">A4</text>
<text x="163.4" y="90.4">A3</text>
<text x="174.6" y="95.8">C3</text>
<text x="174.6" y="93.6">C2</text>
<text x="174.6" y="92.6">C1</text>
<text x="174.6" y="90.4">E3</text>
<text x="140.8" y="96.9">DGND</text>
<text x="163.4" y="97.9">B4</text>
<text x="174.6" y="96.8">D3</text>
<text x="174.6" y="97.9">E4</text>
<text x="192" y="96.9">DGND</text>
<text x="124.8" y="107.5">VUSB_VBUS1</text>
<text x="154.7" y="104.3">DGND</text>
<text x="160" y="104.3">DGND</text>
<text x="177.1" y="102.2">DGND</text>
<text x="183.5" y="106.4">DGND</text>
<text x="117.1" y="109" transform="rotate(-90 117.1 109)">2</text>
<text x="118.2" y="109" transform="rotate(-90 118.2 109)">1</text>
<text x="76.6" y="125.6">1</text>
<text x="87.1" y="125.6">4</text>
<text x="106.7" y="121.4">DGND</text>
<text x="120.5" y="121.4">DGND</text>
<text x="135.3" y="125.6">3</text>
<text x="135.3" y="124.6">4</text>
<text x="144.8" y="123.5">S1</text>
<text x="54.4" y="129.9">V5_0D</text>
<text x="76.6" y="127.8">2</text>
<text x="87.1" y="127.8">3</text>
<text x="135.3" y="127.8">1</text>
<text x="135.3" y="126.7">2</text>
<text x="144.8" y="128.8">S2</text>
<text x="59.5" y="133.1">2</text>
<text x="59.5" y="134.2">3</text>
<text x="59.5" y="136.3">4</text>
<text x="67.9" y="133.1">6</text>
<text x="67.9" y="134.2">7</text>
<text x="67.9" y="135.2">8</text>
<text x="67.9" y="137.4">5</text>
<text x="113.9" y="137.4">1</text>
<text x="122.3" y="137.4">6</text>
<text x="131.2" y="133.1">DGND</text>
<text x="146.1" y="133.1">GNDUSB1</text>
<text x="55.5" y="143.8">DGND</text>
<text x="59.5" y="138.5">1</text>
<text x="77.9" y="142.7">VDDSHV6</text>
<text x="102.4" y="143.8">DGND</text>
<text x="113.9" y="139.5">2</text>
<text x="113.9" y="141.6">3</text>
<text x="122.3" y="142.7">4</text>
<text x="122.3" y="140.6">5</text>
<text x="139.7" y="143.8">DGND</text>
<text x="143.8" y="138.5">1</text>
<text x="150.1" y="138.5">2</text>
<text x="151.5" y="143.8">GNDUSB1</text>
<text x="39.5" y="147">DGND</text>
<text x="125.9" y="147">DGND</text>
<text x="177.1" y="149">ARM MPU Business Unit</text>
<text x="177.1" y="150.1">12500 TI Blvd</text>
<text x="177.1" y="151.2">Dallas, TX 75243</text>
<text x="178.2" y="155.7">USB</text>
<text x="176.6" y="157.5">Size</text>
<text x="177.1" y="160.8">Date:</text>
<text x="177.1" y="159">C</text>
<text x="180.3" y="157.5">Document Number</text>
<text x="180.3" y="160.9">Wednesday, December 21, 2011</text>
<text x="180.3" y="159">am335x_evm_15x15baseboard.dsn</text>
<text x="198.4" y="160.8">Sheet: 12</text>
<text x="202.7" y="157.5">Modified By:</text>
<text x="202.8" y="159.2">Damon Domke</text>
<text x="205.9" y="160.8">of 15</text>
<text x="211.8" y="157.6">Rev</text>
<text x="211.8" y="159.2">1.2A</text>
</g>
<g font-size="1" fill="#808080">
<text x="90.7" y="15.8">R565</text>
<text x="90.7" y="16.8">DNI</text>
<text x="76.8" y="21.1">R566</text>
<text x="82.1" y="21.1">DNI</text>
<text x="96" y="18.8">DNI</text>
<text x="94.9" y="25.2">Q5</text>
<text x="98.1" y="32.9">R23</text>
<text x="98.1" y="33.9">DNI</text>
<text x="98.1" y="43.5">R571</text>
<text x="99.2" y="44.6">DNI</text>
<text x="84.3" y="74.4">R384</text>
<text x="84.3" y="75.5">DNI</text>
<text x="116.3" y="105">J37</text>
<text x="116.3" y="106.2">DNI</text>
<text x="85.3" y="153.4">R410</text>
<text x="85.3" y="154.5">DNI</text>
</g>
<g font-size="1" fill="#f00">
<text x="84.5" y="21.1">USB0_MEAS_IDn</text>
<text x="77.1" y="38.8">AM335X_AIN7</text>
<text x="107.9" y="37.1">VBUS0_OTG_CAP</text>
<text x="58.7" y="50.4">USB0_DP</text>
<text x="58.7" y="52.6">USB0_DM</text>
<text x="89.6" y="49.4">USB0_ID</text>
<text x="118.6" y="49.9">USB0_CONN_DP</text>
<text x="118.6" y="51">USB0_CONN_DM</text>
<text x="118.6" y="48.9">USB0_ID</text>
<text x="118.6" y="57.4">VUSB_VBUS0</text>
<text x="18.8" y="61.1">AM335X_USB0_DRVVBUS</text>
<text x="41.8" y="60.6">USB0_VBUS_EN</text>
<text x="70.6" y="74.5">USB0_OVRCURn</text>
<text x="90.6" y="75">AM335X_GPMC_A10</text>
<text x="154.9" y="92.6">V5_0D_EN</text>
<text x="177.3" y="90.5">USB5V_FB</text>
<text x="109" y="111.8">VBUS1_OTG_CAP</text>
<text x="90.7" y="125.1">USB1_ID</text>
<text x="99.1" y="124.6">USB1_ID</text>
<text x="119.7" y="125.7">USB1_CONN_DP</text>
<text x="59.7" y="128.3">USB1_DM</text>
<text x="59.7" y="126.2">USB1_DP</text>
<text x="119.7" y="126.7">USB1_CONN_DM</text>
<text x="20.9" y="136.9">AM335X_USB1_DRVVBUS</text>
<text x="42.9" y="136.3">USB1_VBUS_EN</text>
<text x="119.7" y="133.1">VUSB_VBUS1</text>
<text x="71.7" y="153.4">USB1_OVRCURn</text>
<text x="94.8" y="153.9">AM335X_GMII1_REFCLK</text>
</g>
<g font-size="1" fill="#000080">
<text x="115.2" y="30.3">J36</text>
<text x="115.2" y="31.6">HEADER 2</text>
<text x="107.7" y="41.4">C182</text>
<text x="121.6" y="41.4">C262</text>
<text x="107.7" y="42.4">150uF</text>
<text x="121.6" y="42.4">4.7uF</text>
<text x="154.7" y="45.6">J14</text>
<text x="76.8" y="48.9">L5</text>
<text x="59.7" y="56.3">U22</text>
<text x="76.8" y="54.2">ACM2012</text>
<text x="153.6" y="55.2">USB_MicroAB</text>
<text x="40.5" y="64.9">R383</text>
<text x="40.5" y="65.9">10K</text>
<text x="59.7" y="64.9">TPS2051BD</text>
<text x="102.4" y="60.6">R381</text>
<text x="102.4" y="61.6">120K</text>
<text x="114.1" y="60.6">U23</text>
<text x="127.9" y="62.7">C183</text>
<text x="127.9" y="63.7">0.01uF</text>
<text x="138.7" y="61.6">150OHM800mA</text>
<text x="148.3" y="61.6">FB14</text>
<text x="80" y="68.1">R382</text>
<text x="80" y="69.1">10K</text>
<text x="114.1" y="69.1">TPD4S012</text>
<text x="163.2" y="78.7">L9</text>
<text x="165.4" y="81.9">U24</text>
<text x="168.6" y="79.8">4.7uH</text>
<text x="154.7" y="89.4">R386</text>
<text x="137.6" y="90.4">C187</text>
<text x="137.6" y="91.5">0.1uF</text>
<text x="142.9" y="90.4">C263</text>
<text x="142.9" y="91.5">4.7uF</text>
<text x="154.7" y="90.4">100K</text>
<text x="185.6" y="91.5">R520</text>
<text x="185.6" y="92.6">1.62M</text>
<text x="194.1" y="91.5">C184</text>
<text x="194.1" y="92.6">2.2uF</text>
<text x="205.9" y="91.5">C269</text>
<text x="205.9" y="92.6">22uF</text>
<text x="211.2" y="91.5">C270</text>
<text x="211.2" y="92.6">22uF</text>
<text x="156.8" y="100.1">C264</text>
<text x="156.8" y="101.1">0.1uF</text>
<text x="165.4" y="100.1">TPS63010</text>
<text x="185.6" y="99">R521</text>
<text x="185.6" y="100.1">180K</text>
<text x="112" y="113.9">0</text>
<text x="115.2" y="113.9">R558</text>
<text x="108.8" y="117.1">C185</text>
<text x="108.8" y="118.2">150uF</text>
<text x="122.7" y="117.1">C265</text>
<text x="122.7" y="118.2">4.7uF</text>
<text x="77.9" y="124.6">L6</text>
<text x="136.5" y="122.4">J18</text>
<text x="77.9" y="129.9">ACM2012</text>
<text x="135.5" y="131">USB A</text>
<text x="60.8" y="132.1">U29</text>
<text x="104.5" y="136.3">R385</text>
<text x="104.5" y="137.4">0</text>
<text x="115.2" y="136.3">U30</text>
<text x="139.7" y="137.4">150OHM800mA</text>
<text x="149.4" y="137.4">FB19</text>
<text x="41.6" y="140.6">R387</text>
<text x="41.6" y="141.6">10K</text>
<text x="60.8" y="140.6">TPS2051BD</text>
<text x="129" y="138.5">C186</text>
<text x="129" y="139.4">0.01uF</text>
<text x="81.1" y="147">R412</text>
<text x="81.1" y="148.1">10K</text>
<text x="115.2" y="144.9">TPD4S012</text>
</g>
<g font-size="1" fill="#004080">
<text x="160.4" y="47.3">S1</text>
<text x="155.2" y="52.7">VBUS</text>
<text x="155.2" y="51.6">DM</text>
<text x="155.2" y="50.5">DP</text>
<text x="155.2" y="49.5">ID</text>
<text x="155.2" y="48.4">GND</text>
<text x="160.4" y="48.4">S2</text>
<text x="160.4" y="52.7">S3</text>
<text x="160.4" y="53.8">S4</text>
<text x="60.3" y="58">IN</text>
<text x="60.3" y="59.1">IN</text>
<text x="63.6" y="58">OUT</text>
<text x="63.6" y="59.1">OUT</text>
<text x="60.3" y="63.4">GND</text>
<text x="60.3" y="61.2">EN</text>
<text x="63.6" y="60.2">OUT</text>
<text x="64.2" y="62.3">OC</text>
<text x="114.7" y="62.3">D+</text>
<text x="114.7" y="64.4">D-</text>
<text x="117.4" y="62.3">VBUS</text>
<text x="118.7" y="65.5">NC</text>
<text x="114.7" y="66.5">ID</text>
<text x="117.9" y="67.6">GND</text>
<text x="165.9" y="83.6">L1</text>
<text x="172.3" y="83.6">L2</text>
<text x="165.9" y="84.7">L1</text>
<text x="165.9" y="86.8">VIN</text>
<text x="165.9" y="87.9">VIN</text>
<text x="170.7" y="86.8">VOUT</text>
<text x="170.7" y="87.9">VOUT</text>
<text x="172.3" y="84.7">L2</text>
<text x="165.9" y="93.2">EN</text>
<text x="165.9" y="95.4">PS</text>
<text x="165.9" y="91.1">VINA</text>
<text x="165.9" y="90">VINA1</text>
<text x="170.6" y="94.3">PGND</text>
<text x="170.6" y="93.2">PGND</text>
<text x="172.1" y="91.1">FB</text>
<text x="165.9" y="96.4">VSEL</text>
<text x="165.9" y="98.6">SYNC</text>
<text x="171.3" y="96.4">GND</text>
<text x="171.3" y="97.5">GND</text>
<text x="171.3" y="98.6">GND</text>
<text x="137.1" y="125.2">GND</text>
<text x="142.3" y="124.2">S1</text>
<text x="137.1" y="128.4">VBUS</text>
<text x="137.1" y="127.4">DM</text>
<text x="137.1" y="126.3">DP</text>
<text x="142.3" y="129.5">S2</text>
<text x="61.3" y="133.8">IN</text>
<text x="61.3" y="134.8">IN</text>
<text x="61.3" y="137">EN</text>
<text x="64.7" y="133.8">OUT</text>
<text x="64.7" y="134.8">OUT</text>
<text x="64.7" y="135.9">OUT</text>
<text x="61.3" y="139.1">GND</text>
<text x="65.3" y="138">OC</text>
<text x="115.7" y="138">D+</text>
<text x="115.7" y="140.2">D-</text>
<text x="115.7" y="142.3">ID</text>
<text x="118.5" y="138">VBUS</text>
<text x="119" y="143.4">GND</text>
<text x="119.7" y="141.2">NC</text>
</g>
<g font-size=".8">
<text x="22.4" y=".8">5</text>
<text x="65.1" y=".8">4</text>
<text x="107.7" y=".8">3</text>
<text x="150.4" y=".8">2</text>
<text x="193.1" y=".8">1</text>
<text x=".3" y="21.7">D</text>
<text x="214.7" y="21.7">D</text>
<text x=".3" y="61.7">C</text>
<text x="214.7" y="61.7">C</text>
<text x=".3" y="101.7">B</text>
<text x="214.7" y="101.7">B</text>
<text x=".3" y="141.8">A</text>
<text x="214.7" y="141.8">A</text>
<text x="22.4" y="161.9">5</text>
<text x="65.1" y="161.9">4</text>
<text x="107.7" y="161.9">3</text>
<text x="150.4" y="161.9">2</text>
<text x="193.1" y="161.9">1</text>
</g>
</svg>
